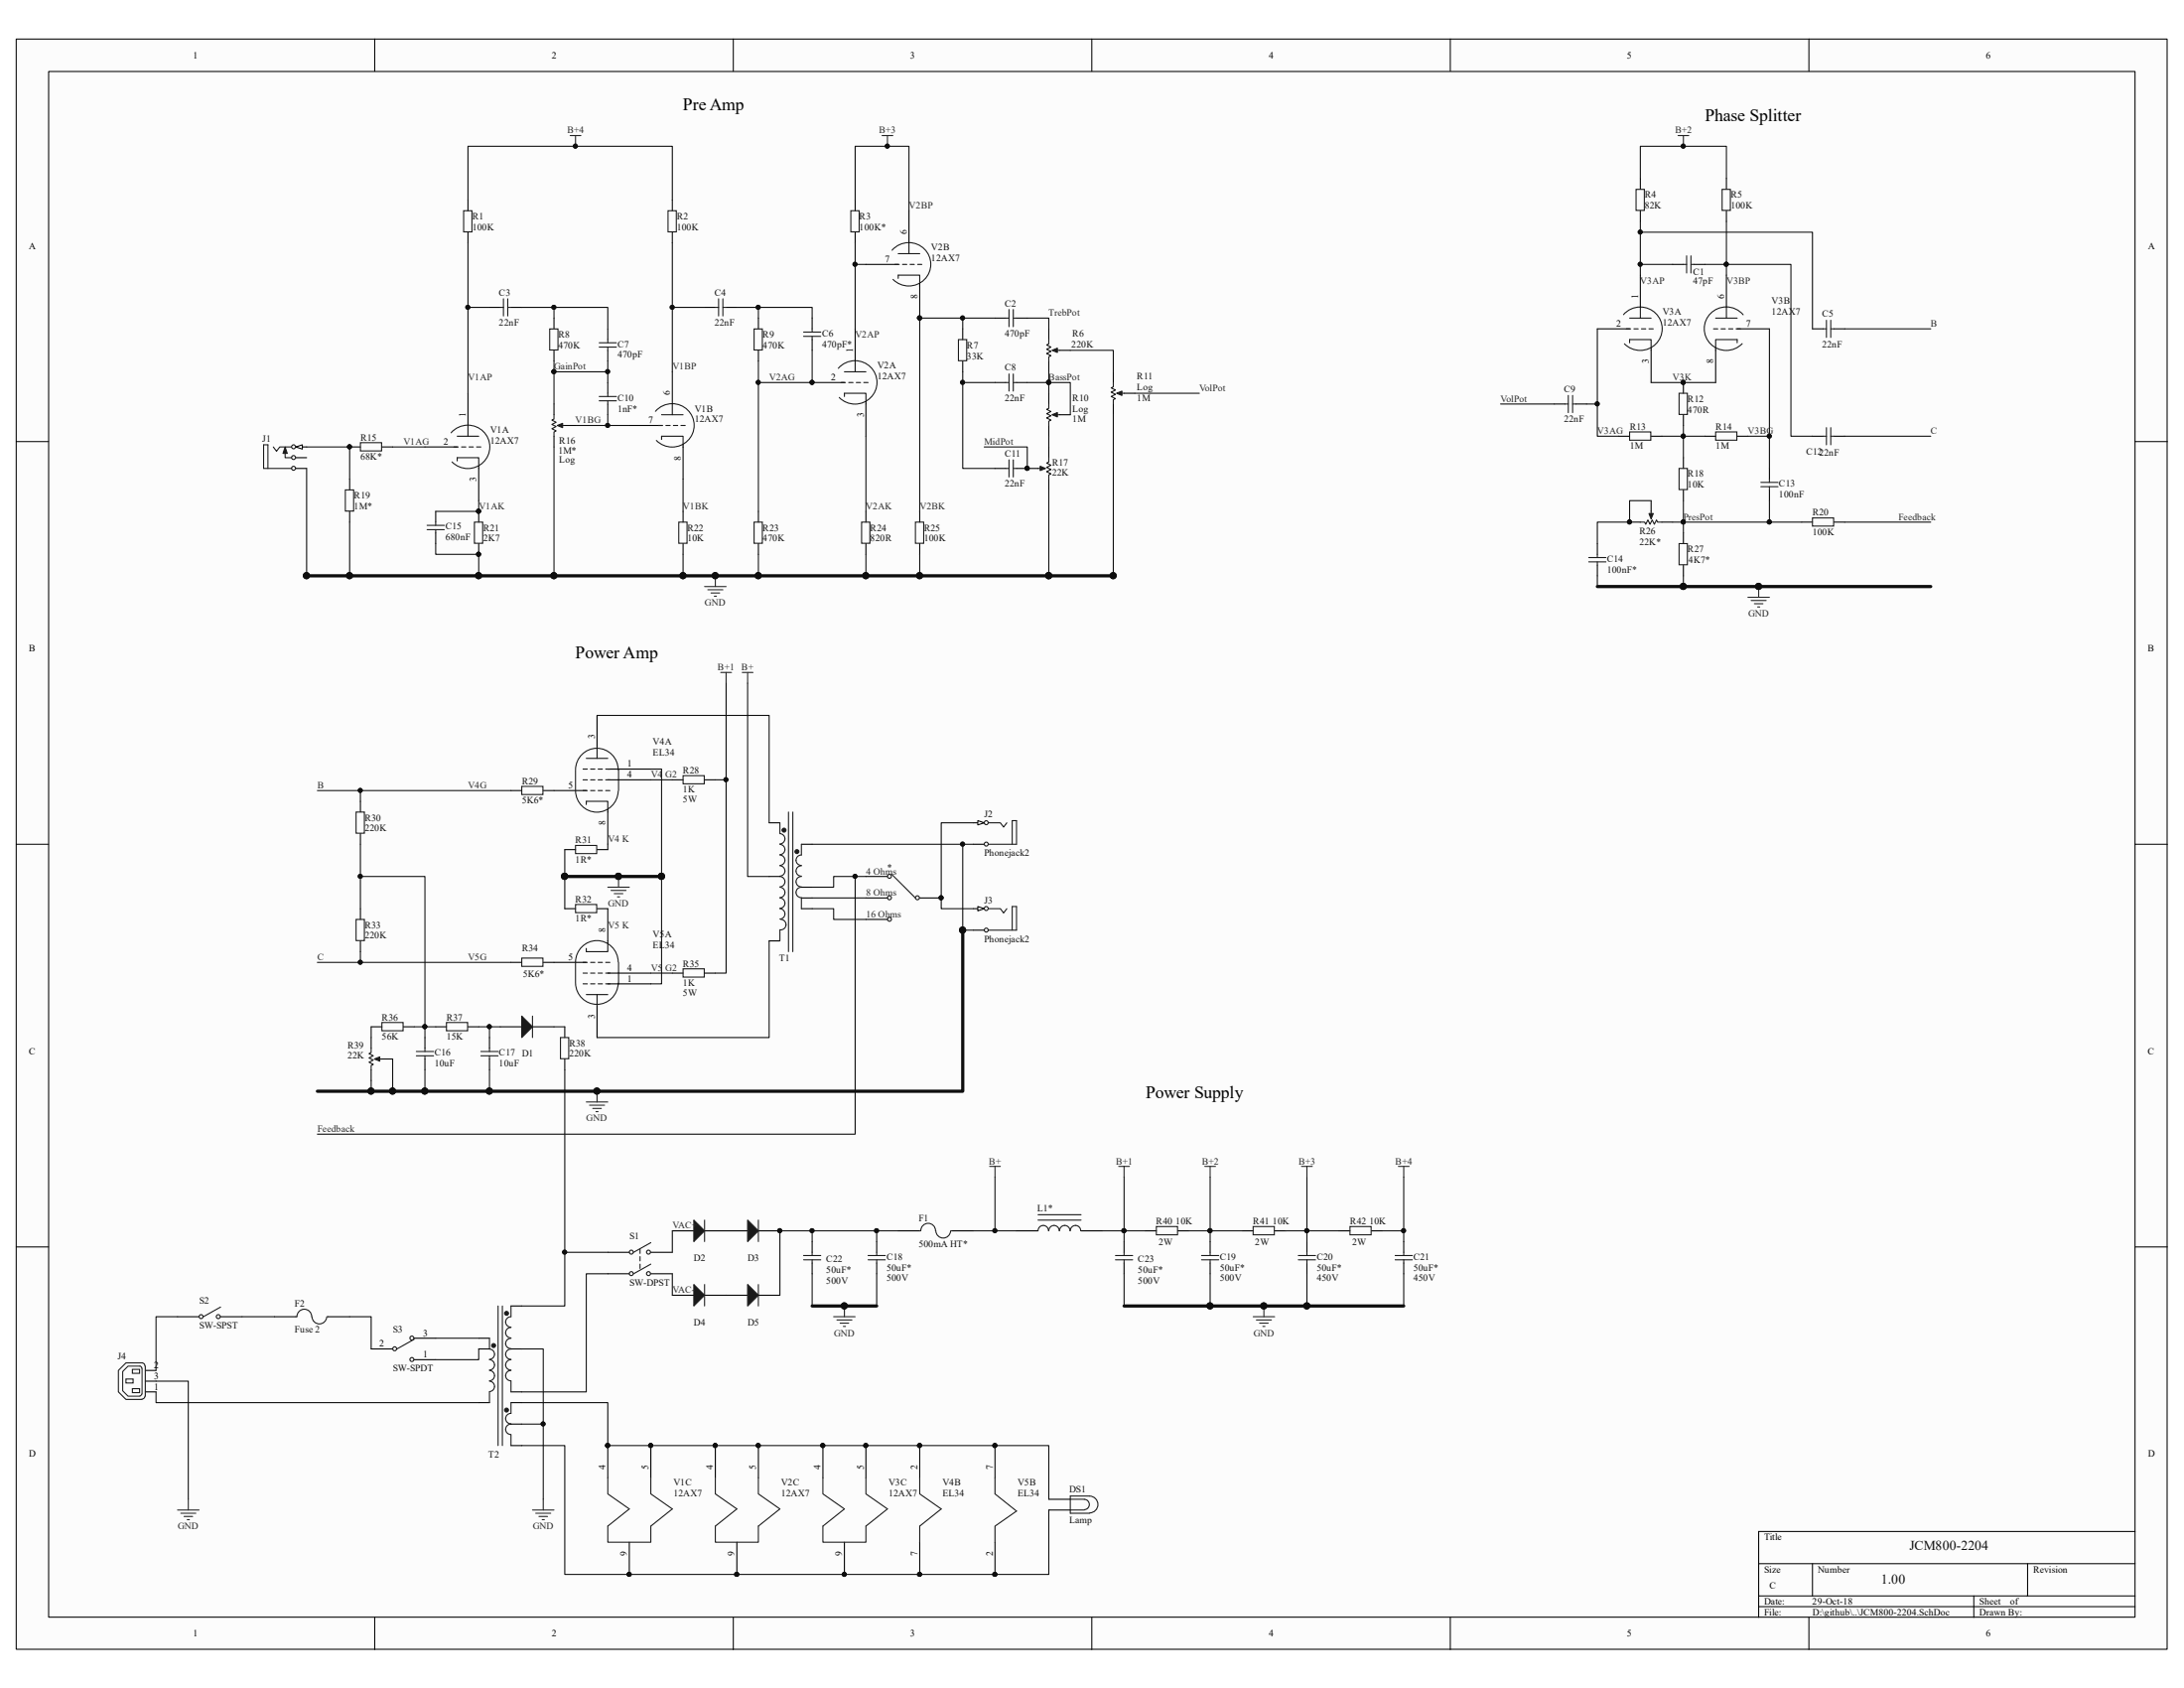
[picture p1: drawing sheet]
<svg xmlns="http://www.w3.org/2000/svg" width="279mm" height="216mm" viewBox="0 0 279 216" stroke-linecap="round" stroke-linejoin="round" font-family="sans-serif">
<path d="M2.1 5h275.1v205.9h-275.1z" fill="#fcfcfc"/>
<path d="M2.1 5h275.1v205.9h-275.1z" fill="none" stroke="#000" stroke-width=".13"/>
<path d="M6.3 9.2h266.8v197.6h-266.8z" fill="#fcfcfc"/>
<g fill="none" stroke="#000" stroke-width=".13">
<path d="M6.2 9.1h266.9v197.7h-266.9zM47.9 5v4.1M93.8 5v4.1M139.7 5v4.1M185.5 5v4.1M231.4 5v4.1M2.1 56.5h4.1M273.2 56.5h4.1M2.1 108h4.1M273.2 108h4.1M2.1 159.5h4.1M273.2 159.5h4.1"/>
<path d="M273.2 195.9h-48.2v11M47.9 206.9v4.1M93.8 206.9v4.1M139.7 206.9v4.1M185.5 206.9v4.1M225 200h48.2M225 204.1h48.2M225 205.5h48.2M231.4 206.9v4.1M231.9 200v4.1M252.5 204.1v2.8M259.4 200v4.1"/>
</g>
<path d="M37.9 57.2h1.3" fill="none" stroke="#000" stroke-width=".14"/>
<path d="M37.9 57.2l.8-.3v.5z" fill="#fcfcfc"/>
<path d="M37.9 57.2l.8-.3v.5z" fill="none" stroke="#000" stroke-width=".13"/>
<path d="M37.9 59.9h1.3M37.9 58.5h1.3" fill="none" stroke="#000" stroke-width=".14"/>
<g fill="none" stroke="#1c1c1c" stroke-width=".14">
<path d="M34.3 59.9v-3h-.6v3h3.6M35 57.2l.4 .5 .4-.5h1.5M36.5 57.4v1.1h.8"/>
<circle cx="37.6" cy="59.9" r=".25"/>
<circle cx="37.6" cy="57.1" r=".25"/>
<circle cx="37.6" cy="58.5" r=".25"/>
</g>
<path d="M36.5 57.2l.3 .8h-.6z" fill="#1c1c1c"/>
<path d="M36.5 57.2l.3 .8h-.6z" fill="none" stroke="#1c1c1c" stroke-width=".13"/>
<g fill="none" stroke="#000" stroke-width=".14">
<path d="M59.9 25.6v1.4M59.9 29.7v1.4M62.6 39.3h1.4M65.4 39.3h1.3M86 25.6v1.4M86 29.7v1.4M90.1 39.3h1.4M92.9 39.3h1.4M109.4 25.6v1.4M109.4 29.7v1.4M209.9 22.8v1.4M209.9 27v1.3"/>
<path d="M220.9 22.8v1.4M220.9 27v1.3M44.7 57.2h1.4M48.9 57.2h1.3M70.9 40.7v1.4M70.9 44.8v1.4M70.9 51.7v1.3M70.9 55.8v1.4M77.8 42.1v1.3M77.8 44.8v1.4M77.8 48.9v1.4M77.8 51.7v1.3"/>
<path d="M97 40.7v1.4M97 44.8v1.4M103.9 40.7v1.4M103.9 43.4v1.4M127.3 40.7h1.4M127.3 48.9h1.4M127.3 59.9h1.4M130 40.7h1.4M130 48.9h1.4M130 59.9h1.4M215.4 58.5v1.4M44.7 61.3v1.4"/>
<path d="M44.7 65.4v1.4M55.7 65.4v1.4M55.7 68.2v1.3M61.2 65.4v1.4M61.2 69.5v1.4M87.4 65.4v1.4M87.4 69.5v1.4M97 65.4v1.4M97 69.5v1.4M110.8 65.4v1.4M110.8 69.5v1.4M117.7 65.4v1.4"/>
<path d="M117.7 69.5v1.4M215.4 62.7v1.3"/>
</g>
<g fill="#0e0e0e" stroke="#0e0e0e" stroke-width=".13">
<circle cx="44.7" cy="57.1" r=".25"/>
<circle cx="61.2" cy="65.4" r=".25"/>
<circle cx="61.2" cy="70.9" r=".25"/>
<circle cx="131.4" cy="59.9" r=".25"/>
</g>
<g fill="none" stroke="#1c1c1c" stroke-width=".14">
<path d="M59.3 27h1.1v2.7h-1.1zM64 39.3h.4M64.4 38.2v2.2M65 38.2v2.2M65 39.3h.4M85.5 27h1v2.7h-1zM91.5 39.3h.4M91.9 38.2v2.2M92.5 39.3h.4M92.5 38.2v2.2M108.9 27h1v2.7h-1zM129.1 39.6v2.2"/>
<path d="M129.6 39.6v2.2M209.3 24.2h1.1v2.7h-1.1zM220.3 24.2h1.1v2.7h-1.1zM46.1 56.6h2.7v1.1h-2.7zM70.3 42.1h1.1v2.7h-1.1zM71.6 54.4h.7M76.7 51.3h2.2M76.7 50.7h2.2M76.7 44.4h2.2M76.7 43.8h2.2M77.8 43.4v.4M77.8 44.4v.4"/>
<path d="M77.8 50.3v.4M77.8 51.3v.4M96.5 42.1h1v2.7h-1zM102.8 42.5h2.2M102.8 43h2.2M103.9 42.1v.4M103.9 43v.4M128.7 40.7h.4M128.7 48.9h.4M128.7 59.9h.4M129.1 47.8v2.2M129.1 58.8v2.2"/>
<path d="M129.6 47.8v2.2M129.6 58.8v2.2M129.6 40.7h.4M129.6 48.9h.4M129.6 59.9h.4M214.8 59.9h1.1v2.7h-1.1zM44.2 62.7h1v2.7h-1zM54.6 67.2h2.2M54.6 67.7h2.2M55.7 66.8v.4M55.7 67.7v.5M60.7 66.8h1.1v2.7h-1.1z"/>
<path d="M86.8 66.8h1.1v2.7h-1.1zM96.5 66.8h1v2.7h-1zM110.2 66.8h1.1v2.7h-1.1zM117.1 66.8h1.1v2.7h-1.1z"/>
</g>
<path d="M71.3 54.4l.7-.3v.6z" fill="#1c1c1c"/>
<path d="M70.9 53v.6l-.3 .1 .5 .3-.5 .3 .5 .3-.5 .2 .5 .3-.2 .1v.6M71.3 54.4l.7-.3v.6zM122.6 43.4h1.1v2.7h-1.1zM134.9 44.8h.6" fill="none" stroke="#1c1c1c" stroke-width=".14"/>
<path d="M72.3 54.4h1.3M123.2 42.1v1.3M123.2 46.2v1.4M134.2 42.1v1.3M134.2 46.2v1.4" fill="none" stroke="#000" stroke-width=".14"/>
<path d="M134.6 44.8l.7-.3v.6z" fill="#1c1c1c"/>
<path d="M134.2 43.4v.6l-.3 .1 .5 .3-.5 .3 .5 .2-.5 .3 .5 .3-.2 .1v.6M134.6 44.8l.7-.3v.6zM134.9 53h.6" fill="none" stroke="#1c1c1c" stroke-width=".14"/>
<path d="M134.2 50.3v1.4M134.2 54.4v1.4M135.5 44.8h1.4" fill="none" stroke="#000" stroke-width=".14"/>
<path d="M134.6 53l.7-.2v.5z" fill="#1c1c1c"/>
<path d="M132.8 59.9h.7M134.2 51.7v.5l-.3 .2 .5 .2-.5 .3 .5 .3-.5 .3 .5 .2-.2 .2v.5M134.6 53l.7-.2v.5z" fill="none" stroke="#1c1c1c" stroke-width=".14"/>
<path d="M134.2 57.2v1.3M135.5 53h1.4M134.2 61.3v1.4" fill="none" stroke="#000" stroke-width=".14"/>
<path d="M133.1 59.6l.7 .3-.7 .3z" fill="#1c1c1c"/>
<path d="M133.1 59.6l.7 .3-.7 .3zM134.2 58.5v.6l-.3 .1 .5 .3-.5 .3 .5 .3-.5 .2 .5 .3-.2 .1v.6M143.1 50.3h.7" fill="none" stroke="#1c1c1c" stroke-width=".14"/>
<path d="M131.4 59.9h1.4M142.4 47.6v1.3M142.4 51.7v1.3" fill="none" stroke="#000" stroke-width=".14"/>
<circle cx="131.4" cy="59.9" r=".25" fill="#0e0e0e" stroke="#0e0e0e" stroke-width=".13"/>
<path d="M142.8 50.3l.7-.3v.6z" fill="#1c1c1c"/>
<g fill="none" stroke="#1c1c1c" stroke-width=".14">
<path d="M215.4 33.8h.4M215.8 32.7v2.2M216.3 32.7v2.2M216.3 33.8h.4M142.4 48.9v.6l-.2 .1 .5 .3-.5 .3 .5 .2-.5 .3 .5 .3-.3 .1v.6M142.8 50.3l.7-.3v.6zM200.2 51.7h.4M200.6 50.6v2.2M201.2 50.6v2.2M201.2 51.7h.4M208.5 55.2h2.7v1.1h-2.7zM214.8 50.3h1.1v2.7h-1.1z"/>
<path d="M219.5 55.2h2.7v1.1h-2.7zM233.2 42.1h.5M233.2 55.8h.5M233.7 41v2.2M233.7 54.7v2.2M234.2 41v2.2M234.2 54.7v2.2M234.2 42.1h.4M234.2 55.8h.4M211.2 65.4v.7M214.8 69.5h1.1v2.7h-1.1zM225.3 62.2h2.2"/>
<path d="M225.3 61.7h2.2M226.4 61.3v.4M226.4 62.2v.5"/>
</g>
<g fill="none" stroke="#000" stroke-width=".14">
<path d="M214 33.8h1.4M216.7 33.8h1.4M143.8 50.3h1.4M198.8 51.7h1.4M201.6 51.7h1.4M207.1 55.8h1.4M211.2 55.8h1.4M215.4 48.9v1.4M215.4 53v1.4M218.1 55.8h1.4M222.2 55.8h1.4M226.4 59.9v1.4"/>
<path d="M231.9 42.1h1.3M231.9 55.8h1.3M234.6 42.1h1.4M234.6 55.8h1.4M208.5 66.8h1.4M212.6 66.8h1.4M215.4 68.2v1.3M215.4 72.3v1.3M226.4 62.7v1.3"/>
</g>
<g fill="#0e0e0e" stroke="#0e0e0e" stroke-width=".13">
<circle cx="215.3" cy="48.9" r=".25"/>
<circle cx="208.5" cy="66.8" r=".25"/>
</g>
<path d="M211 65.7h.5l-.3 .7z" fill="#1c1c1c"/>
<g fill="none" stroke="#1c1c1c" stroke-width=".14">
<path d="M203.2 71.3h2.2M203.2 71.9h2.2M204.3 70.9v.4M204.3 71.9v.4M209.9 66.8h.5l.1 .3 .3-.6 .3 .6 .3-.6 .2 .6 .3-.6 .2 .3h.5M211 65.7h.5l-.3 .7zM231.9 66.2h2.7v1.1h-2.7zM87.4 99.2h2.7v1.1h-2.7zM45.6 103.9h1v2.7h-1zM45.6 117.6h1v2.7h-1zM66.7 100.6h2.8v1h-2.8zM73.6 115.7h2.7v1h-2.7z"/>
<path d="M73.6 108.1h2.7v1.1h-2.7zM48.2 135.5h.7M66.7 122.5h2.8v1.1h-2.8z"/>
</g>
<g fill="none" stroke="#000" stroke-width=".14">
<path d="M204.3 69.5v1.4M204.3 72.3v1.3M211.2 64v1.4M230.5 66.8h1.4M234.6 66.8h1.4M86 99.7h1.4M90.1 99.7h1.4M46.1 102.5v1.4M46.1 106.6v1.4M46.1 116.2v1.4M65.4 101.1h1.3M69.5 101.1h1.4"/>
<path d="M72.3 116.2h1.3M72.3 108.7h1.3M76.4 116.2h1.4M76.4 108.7h1.4M46.1 120.3v1.4M47.5 132.7v1.4M47.5 136.8v1.4M65.4 123.1h1.3M69.5 123.1h1.4"/>
</g>
<circle cx="208.5" cy="66.8" r=".25" fill="#0e0e0e" stroke="#0e0e0e" stroke-width=".13"/>
<path d="M47.9 135.5l.7-.3v.5z" fill="#1c1c1c"/>
<path d="M47.5 134.1v.5l-.3 .2 .6 .2-.6 .3 .6 .3-.6 .3 .6 .2-.3 .2v.5M47.9 135.5l.7-.3v.5zM48.9 130.8h2.7v1h-2.7zM53.3 135h2.2M53.3 134.5h2.2M54.4 134.1v.4M54.4 135v.5M57.1 130.8h2.7v1h-2.7zM61.5 135h2.2M61.5 134.5h2.2M62.6 134.1v.4M62.6 135v.5" fill="none" stroke="#1c1c1c" stroke-width=".14"/>
<path d="M47.5 131.3h1.4M48.9 135.5h1.3M51.6 131.3h1.4M54.4 132.7v1.4M54.4 135.5v1.3M55.7 131.3h1.4M59.9 131.3h1.3M62.6 132.7v1.4M62.6 135.5v1.3M64 131.3h2.7M68.1 131.3h2.8" fill="none" stroke="#000" stroke-width=".14"/>
<path d="M66.7 130l1.4 1.3-1.4 1.4z" fill="#1c1c1c"/>
<path d="M66.7 130l1.4 1.3-1.4 1.4zM68.1 130v2.7M71.7 132.7h1.1v2.7h-1.1zM87.4 123.9h2.7v1.1h-2.7zM132.8 156.1h5.5M132.8 155.4h5.5M134.1 157.4a.67 .67 0 0 0-.6-.7 .67 .67 0 0 0-.7 .7M135.5 157.4a.67 .67 0 0 0-.7-.7 .67 .67 0 0 0-.6 .7M136.9 157.4a.67 .67 0 0 0-.7-.7 .67 .67 0 0 0-.7 .7M138.3 157.4a.67 .67 0 0 0-.7-.7 .67 .67 0 0 0-.7 .7" fill="none" stroke="#1c1c1c" stroke-width=".14"/>
<path d="M72.3 131.3v1.4M72.3 135.5v1.3M86 124.5h1.4M90.1 124.5h1.4M130 157.4h2.8M138.3 157.4h2.8" fill="none" stroke="#000" stroke-width=".14"/>
<path d="M77.8 113.5h2.7M78.2 113.9h1.9M78.6 114.3h1.1M79 114.7h.3M79.1 112.1v1.4" fill="none" stroke="#262626" stroke-width=".14"/>
<circle cx="79.1" cy="112.1" r=".39" fill="#0e0e0e" stroke="#0e0e0e" stroke-width=".13"/>
<g fill="#fefefe" stroke="#1c1c1c" stroke-width=".14">
<path d="M16.1 176.4h.9v.5h-.9z" fill-rule="evenodd"/>
<path d="M16.9 175.1h1v.6h-1z" fill-rule="evenodd"/>
<path d="M16.9 177.6h1v.5h-1z" fill-rule="evenodd"/>
</g>
<g fill="none" stroke="#1c1c1c" stroke-width=".14">
<path d="M117.7 157.4h.1M117.8 157.4a.94 .94 0 0 1 1-.9 .94 .94 0 0 1 .9 .9M119.7 157.4a.94 .94 0 0 0 1 .9 .94 .94 0 0 0 .9-.8M121.7 157.4h.1M18.5 174.7a.39 .39 0 0 0-.3-.4h-2.1l-1 1v2.7l1 1h2.1M18.5 178.6v.2l-.3 .1M18.6 174.7v3.9M28.2 167.2l-2.2 1.2M37.9 168.4h.1M38 168.4a.94 .94 0 0 1 .9-.9 .94 .94 0 0 1 1 .9M39.9 168.4a.94 .94 0 0 0 .9 .9 .94 .94 0 0 0 1-.9M41.8 168.4h.2"/>
<path d="M53 171.3l-2.2 1.2M136.9 191.8h1.8a.66 .66 0 0 1 .7 .6 .66 .66 0 0 1-.7 .7M136.9 193.1h1.8M139.4 193.5a1.08 1.08 0 0 0 1.1-1.1 1.08 1.08 0 0 0-1.1-1l-2.5-.1v2.2h2.5"/>
<circle cx="25.7" cy="168.4" r=".25"/>
<circle cx="27.9" cy="168.4" r=".25"/>
<circle cx="50.5" cy="172.5" r=".25"/>
<circle cx="52.7" cy="173.9" r=".25"/>
<circle cx="52.7" cy="171.1" r=".25"/>
</g>
<path d="M18.1 175v-.2l-.2-.1h-1.5l-.7 .7v2.5l.7 .7h1.5M18.1 178.3l-.2 .2M18.2 175v3.3" fill="none" stroke="#1c1c1c" stroke-width=".13"/>
<g fill="none" stroke="#000" stroke-width=".14">
<path d="M86 157.4h2.8M90.1 157.4h2.8M114.9 157.4h2.8M121.8 157.4h2.7M18.6 178h1.4M18.6 176.7h1.4M18.6 175.3h1.4M22.7 168.4h2.8M28.2 168.4h2.8M35.1 168.4h2.8M42 168.4h2.7M47.5 172.5h2.7"/>
<path d="M53 171.2h2.7M53 173.9h2.7M134.2 191.8h2.7M134.2 193.1h2.7"/>
</g>
<path d="M22.7 193.1h2.8M23.1 193.5h2M23.5 194h1.1M24 194.4h.2M24.1 191.8v1.3M68.1 193.1h2.8M68.5 193.5h2M68.9 194h1.1M69.4 194.4h.2M69.5 191.8v1.3" fill="none" stroke="#262626" stroke-width=".14"/>
<path d="M88.8 156.1l1.3 1.3-1.3 1.4z" fill="#1c1c1c"/>
<path d="M88.8 156.1l1.3 1.3-1.3 1.4zM90.1 156.1v2.7" fill="none" stroke="#1c1c1c" stroke-width=".14"/>
<path d="M92.9 157.4h2.7M97 157.4h2.8" fill="none" stroke="#000" stroke-width=".14"/>
<circle cx="99.7" cy="157.4" r=".25" fill="#0e0e0e" stroke="#0e0e0e" stroke-width=".13"/>
<path d="M95.6 156.1l1.4 1.3-1.4 1.4z" fill="#1c1c1c"/>
<path d="M95.6 156.1l1.4 1.3-1.4 1.4zM97 156.1v2.7" fill="none" stroke="#1c1c1c" stroke-width=".14"/>
<circle cx="99.7" cy="157.4" r=".25" fill="#0e0e0e" stroke="#0e0e0e" stroke-width=".13"/>
<path d="M86 165.7h2.8M90.1 165.7h2.8" fill="none" stroke="#000" stroke-width=".14"/>
<path d="M88.8 164.3l1.3 1.4-1.3 1.3z" fill="#1c1c1c"/>
<path d="M88.8 164.3l1.3 1.4-1.3 1.3zM90.1 164.3v2.7" fill="none" stroke="#1c1c1c" stroke-width=".14"/>
<path d="M92.9 165.7h2.7M97 165.7h2.8" fill="none" stroke="#000" stroke-width=".14"/>
<path d="M95.6 164.3l1.4 1.4-1.4 1.3z" fill="#1c1c1c"/>
<g fill="none" stroke="#1c1c1c" stroke-width=".14">
<path d="M114.1 111.8l3 3.1M81.9 159.8v.5M83.3 158.9l-2.2 1.3M147.9 156.9h2.7v1h-2.7zM160.3 156.9h2.7v1h-2.7zM172.7 156.9h2.7v1h-2.7zM81.9 160.7v.6M81.9 161.7v.5M83.3 161.7l-2.2 1.2M95.6 164.3l1.4 1.4-1.4 1.3zM97 164.3v2.7M102.8 161.1h2.2"/>
<path d="M102.8 160.6h2.2M103.9 160.2v.4M103.9 161.1v.4M111.1 161.1h2.2M111.1 160.6h2.2M112.2 160.2v.4M112.2 161.1v.4M142.7 161.1h2.2M142.7 160.6h2.2M143.8 160.2v.4M143.8 161.1v.4M153.7 161.1h2.2"/>
<path d="M153.7 160.6h2.2M154.8 160.2v.4M154.8 161.1v.4M166.1 161.1h2.2M166.1 160.6h2.2M167.2 160.2v.4M167.2 161.1v.4M178.5 161.1h2.2M178.5 160.6h2.2M179.6 160.2v.4M179.6 161.1v.4"/>
<circle cx="113.8" cy="112.1" r=".25"/>
<circle cx="113.8" cy="114.8" r=".25"/>
<circle cx="113.8" cy="117.6" r=".25"/>
<circle cx="117.4" cy="114.8" r=".25"/>
<circle cx="80.8" cy="162.9" r=".25"/>
<circle cx="80.8" cy="160.2" r=".25"/>
<circle cx="83" cy="160.2" r=".25"/>
<circle cx="83" cy="162.9" r=".25"/>
</g>
<g fill="none" stroke="#262626" stroke-width=".14">
<path d="M72.9 17.3h1.4M73.6 17.3v1.4M112.8 17.3h1.4M113.5 17.3v1.4M214.7 17.3h1.3M215.4 17.3v1.4M92.2 86h1.4M92.9 86v1.4M95 86h1.3M95.6 86v1.4M126.6 149.2h1.4M127.3 149.2v1.4"/>
<path d="M143.1 149.2h1.4M143.8 149.2v1.4M154.1 149.2h1.4M154.8 149.2v1.4M166.5 149.2h1.4M167.2 149.2v1.4M178.9 149.2h1.4M179.6 149.2v1.4M106.7 168.4h2.7M107.1 168.8h1.9M107.5 169.2h1.1M107.9 169.7h.3"/>
<path d="M108 167v1.4"/>
</g>
<g fill="#0e0e0e" stroke="#0e0e0e" stroke-width=".13">
<circle cx="108" cy="167" r=".39"/>
<circle cx="73.6" cy="18.7" r=".25"/>
<circle cx="113.5" cy="18.7" r=".25"/>
<circle cx="215.3" cy="18.7" r=".25"/>
<circle cx="120.4" cy="114.8" r=".25"/>
</g>
<g fill="none" stroke="#000" stroke-width=".14">
<path d="M110.8 114.9h2.7M110.8 112.1h2.7M110.8 117.6h2.7M117.7 114.9h2.7M124.5 105.2h1.4M103.9 158.8v1.4M112.2 158.8v1.4M143.8 158.8v1.4M146.6 157.4h1.3M150.7 157.4h1.4M154.8 158.8v1.4M158.9 157.4h1.4"/>
<path d="M163.1 157.4h1.3M167.2 158.8v1.4M171.3 157.4h1.4M175.5 157.4h1.3M179.6 158.8v1.4M77.8 160.2h2.7M77.8 162.9h2.7M83.3 160.2h2.7M83.3 162.9h2.7M103.9 161.5v1.4M112.2 161.5v1.4M143.8 161.5v1.4"/>
<path d="M154.8 161.5v1.4M167.2 161.5v1.4M179.6 161.5v1.4"/>
</g>
<path d="M125.1 105l.8 .2-.8 .3z" fill="#fcfcfc"/>
<path d="M125.1 105l.8 .2-.8 .3z" fill="none" stroke="#000" stroke-width=".13"/>
<path d="M124.5 108h1.4M124.5 116.2h1.4" fill="none" stroke="#000" stroke-width=".14"/>
<g fill="none" stroke="#1c1c1c" stroke-width=".14">
<path d="M126.5 105.2h1.5l.4 .6 .4-.6M126.5 108h3.5v-3h-.5v3"/>
<circle cx="126.2" cy="108" r=".25"/>
<circle cx="126.2" cy="105.2" r=".25"/>
</g>
<path d="M125.1 115.9l.8 .3-.8 .3z" fill="#fcfcfc"/>
<path d="M125.1 115.9l.8 .3-.8 .3z" fill="none" stroke="#000" stroke-width=".13"/>
<g fill="none" stroke="#000" stroke-width=".14">
<path d="M110.8 33.8h4.1M116.3 27v4.1M117.7 36.3v4.4M209.9 35.2v4.1M220.9 35.2v4.1M54.4 57.2h4.1M59.9 50.3v4.1M61.2 59.6v4.4M80.5 54.4h4.1M86 47.6v4.1M87.4 56.9v4.4M103.9 48.9h4.1"/>
<path d="M109.4 42.1v4.1M110.8 51.4v4.4M204.3 42.1h4.2M211.2 44.5v4.4M219.5 44.5v4.4M222.2 42.1h4.2M76.4 91.5v4.1M77.8 99.7h5.5M77.8 98.4h5.5M70.9 101.1h4.1M77.8 103.6v4.4M77.8 116.2v4.4"/>
<path d="M98.4 105.2h1.4M98.4 112.1h1.4M102.5 108h1.4M102.5 116.2h1.4M102.5 114.9h1.4M102.5 113.5h1.4M124.5 119h1.4M70.9 123.1h4.1M76.4 128.6v4.1M77.8 124.5h5.5M77.8 125.8h5.5M98.4 120.3h1.4"/>
<path d="M61.2 171.2h1.4M61.2 179.4h1.4M61.2 172.5h1.4M65.4 179.4h1.3M65.4 167h1.3M65.4 178h1.3M65.4 172.5h1.3M65.4 184.9h1.3M65.4 182.1h1.3M77.8 184.9v4.1M80.5 197.3v4.1M83.3 184.9v4.1"/>
<path d="M91.5 184.9v4.1M94.3 197.3v4.1M97 184.9v4.1M105.3 184.9v4.1M108 197.3v4.1M110.8 184.9v4.1M117.7 184.9v4.1M117.7 197.3v4.1M127.3 184.9v4.1M127.3 197.3v4.1"/>
</g>
<g fill="none" stroke="#1c1c1c" stroke-width=".14">
<path d="M114.1 32a2.8 2.8 0 0 1 4.1-.3 2.8 2.8 0 0 1 .1 4.1 2.8 2.8 0 0 1-4.1-.1M57.7 55.4a2.8 2.8 0 0 1 4-.3 2.8 2.8 0 0 1 .2 4 2.8 2.8 0 0 1-4.1 0M83.9 52.6a2.8 2.8 0 0 1 4-.3 2.8 2.8 0 0 1 .1 4.1 2.8 2.8 0 0 1-4-.1M107.2 47.1a2.8 2.8 0 0 1 4.1-.3 2.8 2.8 0 0 1 .1 4.1 2.8 2.8 0 0 1-4-.1M207.7 40.2a2.8 2.8 0 0 1 4-.2 2.8 2.8 0 0 1 .2 4 2.8 2.8 0 0 1-4.1 0M223 40.3a2.81 2.81 0 0 0-4-.4 2.81 2.81 0 0 0-.2 4.1 2.81 2.81 0 0 0 4.1 0M73.6 98.4a2.73 2.73 0 0 1 2.8-2.7 2.73 2.73 0 0 1 2.7 2.8M73.6 98.5v2.6M79.1 98.4v2.7M73.6 101.2a2.73 2.73 0 0 0 2.8 2.7 2.73 2.73 0 0 0 2.7-2.7M99.8 110.7a.66 .66 0 0 1 .6 .7 .66 .66 0 0 1-.6 .7M99.8 109.4a.66 .66 0 0 1 .6 .6 .66 .66 0 0 1-.6 .7"/>
<path d="M99.8 108a.66 .66 0 0 1 .6 .7 .66 .66 0 0 1-.6 .6M99.8 105.2v1.4a.66 .66 0 0 1 .6 .7 .66 .66 0 0 1-.6 .6M99.8 116.2a.67 .67 0 0 1 .6 .7 .67 .67 0 0 1-.6 .7M99.8 114.9a.67 .67 0 0 1 .6 .6 .67 .67 0 0 1-.6 .7M99.8 113.5a.67 .67 0 0 1 .6 .6 .67 .67 0 0 1-.6 .7M99.8 112.1a.66 .66 0 0 1 .6 .7 .66 .66 0 0 1-.6 .6M99.8 119v1.3M99.9 117.6a.67 .67 0 0 1 .7 .7 .67 .67 0 0 1-.8 .6M100.9 103.9v17.8M101.4 103.9v17.8M101.8 112.8a.67 .67 0 0 0 .7 .6M102.5 108v1.4a.66 .66 0 0 0-.7 .6 .66 .66 0 0 0 .7 .7"/>
<path d="M102.5 114.9v1.3M102.5 110.7a.66 .66 0 0 0-.7 .7 .66 .66 0 0 0 .7 .7M102.5 112.1a.67 .67 0 0 0-.7 .7M102.5 113.5a.67 .67 0 0 0-.7 .6 .67 .67 0 0 0 .7 .7M126.5 116.2h1.5l.4 .6 .4-.6M126.5 119h3.5v-3.1h-.5v3.1M73.6 123.1v2.6M79.1 125.8a2.73 2.73 0 0 1-2.7 2.7 2.73 2.73 0 0 1-2.8-2.7M79.1 123a2.73 2.73 0 0 0-2.7-2.7 2.73 2.73 0 0 0-2.8 2.7M79.1 123.1v2.7M62.6 176.7a.66 .66 0 0 1 .7 .6 .66 .66 0 0 1-.7 .7M62.6 175.3a.66 .66 0 0 1 .7 .6 .66 .66 0 0 1-.7 .7"/>
<path d="M62.6 173.9a.66 .66 0 0 1 .7 .7 .66 .66 0 0 1-.7 .6M62.6 172.5a.66 .66 0 0 1 .7 .7 .66 .66 0 0 1-.7 .7M62.6 171.2v1.3M62.6 178v1.4M63.7 167v17.9M64.3 167v17.9M64.7 171.8a.67 .67 0 0 0 .7 .7M65.4 179.4v1.4a.67 .67 0 0 0-.7 .6 .67 .67 0 0 0 .7 .7M65.4 167v1.4a.67 .67 0 0 0-.7 .7 .67 .67 0 0 0 .7 .6M65.4 176.7v1.3M65.4 169.8a.67 .67 0 0 0-.7 .7 .67 .67 0 0 0 .7 .6M65.4 171.2a.67 .67 0 0 0-.7 .7"/>
<path d="M65.4 175.3a.66 .66 0 0 0-.7 .6 .66 .66 0 0 0 .7 .7M65.4 173.9a.66 .66 0 0 0-.7 .7 .66 .66 0 0 0 .7 .6M65.4 172.5a.66 .66 0 0 0-.7 .7 .66 .66 0 0 0 .7 .7M65.4 183.5v1.4M65.4 182.1a.67 .67 0 0 0-.7 .7 .67 .67 0 0 0 .7 .7M77.8 189v2.1l2.7 1.9-2.7 2.2v2.1h5.5v-2.1l2.7-2.2-2.7-1.9v-2.1M91.5 189v2.1l2.8 1.9-2.8 2.2v2.1h5.5v-2.1l2.8-2.2-2.8-1.9v-2.1M105.3 189v2.1l2.7 1.9-2.7 2.2v2.1h5.5v-2.1l2.7-2.2-2.7-1.9v-2.1M117.7 189v2.1l2.7 1.9-2.7 2.2v2.1M127.3 189v2.1l2.7 2.2-2.7 1.9v2.1"/>
<circle cx="126.2" cy="116.2" r=".25"/>
<circle cx="126.2" cy="119" r=".25"/>
</g>
<g fill="none" stroke="#262626" stroke-width=".14">
<path d="M90.1 75h2.8M90.6 75.4h1.9M91 75.8h1.1M91.4 76.3h.3M91.5 73.6v1.4M223.6 76.4h2.8M224 76.8h2M224.4 77.2h1.1M224.9 77.6h.2M225 75v1.4M76.4 139.6v1.3M75 140.9h2.8"/>
<path d="M75.4 141.4h1.9M75.8 141.8h1.1M76.2 142.2h.3M160.3 168.4h2.8M160.7 168.8h2M161.1 169.2h1.1M161.6 169.7h.2M161.7 167v1.4"/>
</g>
<g fill="#0e0e0e" stroke="#0e0e0e" stroke-width=".13">
<circle cx="91.5" cy="73.6" r=".39"/>
<circle cx="225" cy="75" r=".39"/>
<circle cx="161.7" cy="167" r=".39"/>
<circle cx="117.6" cy="201.4" r=".25"/>
<circle cx="117.6" cy="184.9" r=".25"/>
<circle cx="127.3" cy="184.9" r=".25"/>
<circle cx="127.3" cy="201.4" r=".25"/>
<circle cx="105.3" cy="184.9" r=".25"/>
<circle cx="108" cy="201.4" r=".25"/>
<circle cx="110.8" cy="184.9" r=".25"/>
<circle cx="103.9" cy="48.9" r=".25"/>
<circle cx="117.6" cy="40.7" r=".25"/>
<circle cx="91.5" cy="184.9" r=".25"/>
<circle cx="94.2" cy="201.4" r=".25"/>
<circle cx="97" cy="184.9" r=".25"/>
<circle cx="77.7" cy="184.9" r=".25"/>
<circle cx="80.5" cy="201.4" r=".25"/>
<circle cx="83.2" cy="184.9" r=".25"/>
<circle cx="76.4" cy="139.6" r=".39"/>
<circle cx="61.2" cy="65.4" r=".25"/>
<circle cx="134.2" cy="48.9" r=".25"/>
<circle cx="44.7" cy="57.1" r=".25"/>
<circle cx="70.9" cy="39.3" r=".25"/>
<circle cx="70.9" cy="47.5" r=".25"/>
<circle cx="77.7" cy="47.5" r=".25"/>
<circle cx="59.8" cy="39.3" r=".25"/>
<circle cx="70.9" cy="73.6" r=".39"/>
<circle cx="86" cy="39.3" r=".25"/>
<circle cx="97" cy="39.3" r=".25"/>
<circle cx="97" cy="48.9" r=".25"/>
<circle cx="123.1" cy="40.7" r=".25"/>
<circle cx="123.1" cy="48.9" r=".25"/>
<circle cx="142.4" cy="73.6" r=".39"/>
<circle cx="134.2" cy="73.6" r=".39"/>
<circle cx="220.8" cy="33.8" r=".25"/>
<circle cx="209.8" cy="33.8" r=".25"/>
<circle cx="226.3" cy="55.8" r=".25"/>
<circle cx="226.3" cy="66.8" r=".25"/>
<circle cx="62.6" cy="131.3" r=".25"/>
<circle cx="54.3" cy="131.3" r=".25"/>
<circle cx="77.7" cy="54.4" r=".25"/>
<circle cx="46.1" cy="112.1" r=".25"/>
<circle cx="69.5" cy="182.1" r=".25"/>
<circle cx="103.9" cy="157.4" r=".25"/>
<circle cx="127.3" cy="157.4" r=".25"/>
<circle cx="143.8" cy="157.4" r=".25"/>
<circle cx="154.8" cy="157.4" r=".25"/>
<circle cx="179.6" cy="157.4" r=".25"/>
<circle cx="167.2" cy="157.4" r=".25"/>
<circle cx="73.6" cy="18.7" r=".25"/>
<circle cx="72.2" cy="160.2" r=".25"/>
<circle cx="123.1" cy="108" r=".25"/>
<circle cx="123.1" cy="119" r=".39"/>
<circle cx="215.3" cy="18.7" r=".25"/>
<circle cx="209.8" cy="29.7" r=".25"/>
<circle cx="46.1" cy="123.1" r=".25"/>
<circle cx="39.2" cy="73.6" r=".39"/>
<circle cx="44.7" cy="73.6" r=".39"/>
<circle cx="87.4" cy="73.6" r=".39"/>
<circle cx="97" cy="73.6" r=".39"/>
<circle cx="110.8" cy="73.6" r=".39"/>
<circle cx="117.6" cy="73.6" r=".39"/>
<circle cx="215.3" cy="75" r=".39"/>
<circle cx="154.8" cy="167" r=".39"/>
<circle cx="167.2" cy="167" r=".39"/>
<circle cx="112.1" cy="157.4" r=".25"/>
<circle cx="108" cy="167" r=".39"/>
<circle cx="204.3" cy="51.7" r=".25"/>
<circle cx="109.4" cy="112.1" r=".25"/>
<circle cx="120.4" cy="114.8" r=".25"/>
<circle cx="46.1" cy="101.1" r=".25"/>
<circle cx="92.9" cy="99.7" r=".25"/>
<circle cx="61.2" cy="70.9" r=".25"/>
<circle cx="61.2" cy="73.6" r=".39"/>
<circle cx="47.5" cy="139.6" r=".39"/>
<circle cx="54.3" cy="139.6" r=".39"/>
<circle cx="62.6" cy="139.6" r=".39"/>
<circle cx="50.2" cy="139.6" r=".39"/>
<circle cx="109.4" cy="33.8" r=".25"/>
<circle cx="113.5" cy="18.7" r=".25"/>
<circle cx="131.4" cy="59.9" r=".25"/>
<circle cx="72.2" cy="112.1" r=".39"/>
<circle cx="79.1" cy="112.1" r=".39"/>
<circle cx="84.6" cy="112.1" r=".39"/>
<circle cx="99.7" cy="157.4" r=".25"/>
<circle cx="215.3" cy="66.8" r=".25"/>
<circle cx="208.5" cy="66.8" r=".25"/>
<circle cx="215.3" cy="48.9" r=".25"/>
<circle cx="215.3" cy="55.8" r=".25"/>
</g>
<g fill="none" stroke="#151515" stroke-width=".14">
<path d="M114.5 33.8h.5M114.9 35.6v-.4h2.8v1.1M114.9 32.4h2.8M115.5 33.8h.5M116.3 31.1v1.3M116.4 33.8h.6M117.4 33.8h.5M209.9 39.3v1.4M220.9 39.3v1.4M58.1 57.2h.5M58.5 59v-.5h2.7v1.1M58.5 55.8h2.7"/>
<path d="M59 57.2h.6M59.9 54.4v1.4M60 57.2h.6M61 57.2h.5M84.2 54.4h.6M84.6 56.2v-.4h2.8v1.1M84.6 53h2.8M85.2 54.4h.5M86 51.7v1.3M86.1 54.4h.6M87.1 54.4h.6M107.6 48.9h.6"/>
<path d="M108 50.7v-.4h2.8v1.1M108 47.6h2.8M108.6 48.9h.5M109.4 46.2v1.4M109.5 48.9h.6M110.5 48.9h.6M208.1 42.1h.5M208.5 43.8v-.4h2.7v1.1M208.5 40.7h2.7M209 42.1h.6M210 42.1h.5M211 42.1h.5"/>
<path d="M219.2 42.1h.6M219.5 40.7h2.7M220.2 42.1h.5M221.1 42.1h.6M222.1 42.1h.5M222.2 43.8v-.4h-2.7v1.1M74.6 99.7h.5M74.6 98.4h.5M75 97h2.8M75.6 99.7h.5M75.6 98.4h.5M76.4 95.6v1.4"/>
<path d="M76.5 99.7h.6M76.5 98.4h.6M77.5 99.7h.5M77.5 98.4h.5M74.6 101.1h.5M75 102.9v-.4h2.8v1.1M75.6 101.1h.5M76.5 101.1h.6M77.5 101.1h.5M74.6 124.5h.5M74.6 123.1h.5M74.6 125.8h.5"/>
<path d="M75 127.2h2.8M75.6 124.5h.5M75.6 123.1h.5M75.6 125.8h.5M76.4 127.2v1.4M76.5 124.5h.6M76.5 123.1h.6M76.5 125.8h.6M77.5 124.5h.5M77.5 123.1h.5M77.5 125.8h.5M77.8 120.6v1.1h-2.8v-.4"/>
</g>
<g fill="#1c1c1c" stroke="#1c1c1c" stroke-width=".13">
<circle cx="100.3" cy="106.2" r=".25"/>
<circle cx="102" cy="108.9" r=".25"/>
<circle cx="63.1" cy="172.1" r=".25"/>
<circle cx="64.8" cy="168" r=".25"/>
<circle cx="64.8" cy="180.4" r=".25"/>
</g>
<g fill="none" stroke="#0e0e0e" stroke-width=".14">
<path d="M59.9 25.6v-6.9h26.1v6.9M59.9 31.1v19.2M59.9 39.3h2.7M66.7 39.3h4.2v1.4M70.9 39.3h6.9v2.8M86 31.1v16.5M86 39.3h4.1M94.3 39.3h2.7v1.4M97 39.3h6.9v1.4M109.4 25.6v-6.9h6.9v8.3M109.4 31.1v11M109.4 33.8h1.4"/>
<path d="M209.9 22.8v-4.1h11v4.1M209.9 29.7h22v12.4M209.9 28.3v6.9M209.9 33.8h4.1M220.9 35.2v-1.4h8.2v22h2.8M220.9 28.3v5.5h-2.8M39.2 57.2h5.5v4.1M39.2 59.9v13.7h5.5v-6.8M50.2 57.2h4.2M70.9 46.2v5.5M70.9 47.6h6.9M70.9 57.2v16.4"/>
<path d="M73.6 54.4h6.9M77.8 46.2v2.7M77.8 53v1.4M97 46.2v2.7M103.9 44.8v4.1h-6.9v16.5M110.8 55.8v9.6M123.2 47.6v1.3h4.1M123.2 48.9v11h4.1M123.2 40.7v1.4M125.9 57.2h5.5v2.7M127.3 40.7h-9.6v24.7M131.4 40.7h2.8v1.4"/>
<path d="M131.4 48.9h5.5v4.1M134.2 47.6v2.7M134.2 55.8v1.4M136.9 44.8h5.5v2.8M142.4 53v20.6h-8.2v-10.9M145.2 50.3h8.2M192 51.7h6.8M203 51.7h1.3M204.3 42.1v13.7h2.8M211.2 48.9h8.3M212.6 55.8h5.5M215.4 54.4v4.1"/>
<path d="M226.4 42.1v13.7h-2.8M226.4 55.8v4.1M236 42.1h11M236 55.8h11M55.7 69.5v1.4h5.5v2.7M61.2 64v1.4h-5.5M87.4 61.3v4.1M87.4 70.9v2.7M97 70.9v2.7M110.8 70.9v2.7M117.7 70.9v2.7M204.3 73.6v1.4"/>
<path d="M211.2 64h-2.7v2.8h-4.2v2.7M214 66.8h12.4M215.4 64v4.2M215.4 73.6v1.4M226.4 64v2.8M226.4 66.8h4.1M236 66.8h11M76.4 91.5h22v13.7M83.3 98.4h1.3v27.4h-1.3M83.3 99.7h2.7M91.5 99.7h1.4M92.9 87.4v37.1h-1.4"/>
<path d="M95.6 87.4v24.7h2.8M40.6 101.1h24.8M46.1 112.1h8.3v20.6M46.1 108v8.2M46.1 101.1v1.4M72.3 112.1h12.3M72.3 108.7v7.5M77.8 108v.7M103.9 116.2h2.8v1.4h4.1M103.9 108h19.3M103.9 114.9h6.9M109.4 112.1v33h-68.8"/>
<path d="M110.8 112.1h-4.1v1.4h-2.8M124.5 108h-1.3v11h1.3M124.5 105.2h-4.1v11h4.1M46.1 121.7v1.4h-5.5M46.1 123.1h19.3M47.5 131.3v1.4M47.5 138.2v1.4M50.2 135.5v4.1M53 131.3h2.7M54.4 136.8v2.8M61.2 131.3h2.8M62.6 131.3v1.4"/>
<path d="M62.6 136.8v2.8M70.9 131.3h1.4M72.3 136.8v23.4M83.3 124.5h2.7M98.4 120.3v12.4h-22M86 157.4v2.8M103.9 157.4v1.4M112.2 157.4v1.4M114.9 157.4h-15.1v8.3M124.5 157.4h5.5M127.3 150.6v6.8M141.1 157.4h2.7v1.4"/>
<path d="M143.8 150.6v6.8h2.8M152.1 157.4h2.7v1.4M154.8 150.6v6.8h4.1M164.4 157.4h6.9M167.2 150.6v8.2M176.8 157.4h2.8v1.4M179.6 150.6v6.8M20 178v1.4h41.2M20 176.7h4.1v15.1M22.7 168.4h-2.7v6.9M31 168.4h4.1M44.7 168.4h2.8v4.1"/>
<path d="M55.7 171.2h5.5M61.2 172.5v1.4h-5.5M66.7 179.4h11.1v5.5h56.4v6.9M66.7 172.5h2.8v19.3M77.8 162.9h-2.8v15.1h-8.3M77.8 160.2h-5.5v6.8h-5.6M86 162.9v2.8M103.9 162.9v4.1M112.2 162.9v4.1M143.8 162.9v4.1M154.8 162.9v4.1M167.2 162.9v4.1"/>
<path d="M179.6 162.9v4.1M66.7 184.9h5.6v16.5h61.9v-8.3M66.7 182.1h2.8"/>
</g>
<path d="M39.2 73.6h103.2M204.3 75h42.7M72.3 112.1h12.3M123.2 119v20.6h-82.6M103.9 167h8.3M143.8 167h35.8" fill="none" stroke="#0e0e0e" stroke-width=".41"/>
<g font-size="2.2">
<text x="87.4" y="14.1">Pre Amp</text>
<text x="218.1" y="15.5">Phase Splitter</text>
<text x="73.6" y="84.2">Power Amp</text>
<text x="146.6" y="140.5">Power Supply</text>
</g>
<g font-size="1.7" fill="#0e0e0e">
<text x="240.7" y="202.5">1.00</text>
<text x="244.3" y="198.2">JCM800-2204</text>
</g>
<g font-size="1.2">
<text x="24.7" y="7.5">1</text>
<text x="70.6" y="7.5">2</text>
<text x="116.4" y="7.5">3</text>
<text x="162.3" y="7.5">4</text>
<text x="208.2" y="7.5">5</text>
<text x="254" y="7.5">6</text>
<text x="116" y="30" transform="rotate(-90 116 30)">6</text>
<text x="3.7" y="31.8">A</text>
<text x="113.2" y="33.6">7</text>
<text x="274.8" y="31.8">A</text>
<text x="117.4" y="38.3" transform="rotate(-90 117.4 38.3)">8</text>
<text x="206.8" y="41.8">2</text>
<text x="209.6" y="38.2" transform="rotate(-90 209.6 38.2)">1</text>
<text x="220.6" y="38.2" transform="rotate(-90 220.6 38.2)">6</text>
<text x="223.4" y="41.8">7</text>
<text x="109.1" y="45.1" transform="rotate(-90 109.1 45.1)">1</text>
<text x="210.9" y="46.5" transform="rotate(-90 210.9 46.5)">3</text>
<text x="219.2" y="46.5" transform="rotate(-90 219.2 46.5)">8</text>
<text x="59.6" y="53.3" transform="rotate(-90 59.6 53.3)">1</text>
<text x="85.7" y="50.6" transform="rotate(-90 85.7 50.6)">6</text>
<text x="106.3" y="48.6">2</text>
<text x="110.5" y="53.4" transform="rotate(-90 110.5 53.4)">3</text>
<text x="56.8" y="56.9">2</text>
<text x="82.9" y="54.1">7</text>
<text x="87.1" y="58.9" transform="rotate(-90 87.1 58.9)">8</text>
<text x="61" y="61.6" transform="rotate(-90 61 61.6)">3</text>
<text x="3.7" y="83.4">B</text>
<text x="274.8" y="83.4">B</text>
<text x="76.1" y="94.5" transform="rotate(-90 76.1 94.5)">3</text>
<text x="72.7" y="100.8">5</text>
<text x="80.2" y="99.5">4</text>
<text x="80.2" y="98.1">1</text>
<text x="77.5" y="105.6" transform="rotate(-90 77.5 105.6)">8</text>
<text x="77.5" y="119.3" transform="rotate(-90 77.5 119.3)">8</text>
<text x="72.7" y="122.8">5</text>
<text x="80.2" y="124.2">4</text>
<text x="80.2" y="125.6">1</text>
<text x="76.1" y="130.3" transform="rotate(-90 76.1 130.3)">3</text>
<text x="3.7" y="134.8">C</text>
<text x="274.8" y="134.8">C</text>
<text x="48.5" y="172.3">2</text>
<text x="54.1" y="170.9">3</text>
<text x="54.1" y="173.7">1</text>
<text x="19.7" y="177.8">1</text>
<text x="19.7" y="176.4">3</text>
<text x="19.7" y="175">2</text>
<text x="3.7" y="186.4">D</text>
<text x="77.5" y="187.9" transform="rotate(-90 77.5 187.9)">4</text>
<text x="83" y="187.9" transform="rotate(-90 83 187.9)">5</text>
<text x="91.2" y="187.9" transform="rotate(-90 91.2 187.9)">4</text>
<text x="96.7" y="187.9" transform="rotate(-90 96.7 187.9)">5</text>
<text x="105" y="187.9" transform="rotate(-90 105 187.9)">4</text>
<text x="110.5" y="187.9" transform="rotate(-90 110.5 187.9)">5</text>
<text x="117.4" y="187.9" transform="rotate(-90 117.4 187.9)">2</text>
<text x="127" y="187.9" transform="rotate(-90 127 187.9)">7</text>
<text x="274.8" y="186.4">D</text>
<text x="225.7" y="197">Title</text>
<text x="80.2" y="199" transform="rotate(-90 80.2 199)">9</text>
<text x="94" y="199" transform="rotate(-90 94 199)">9</text>
<text x="107.7" y="199" transform="rotate(-90 107.7 199)">9</text>
<text x="117.4" y="199" transform="rotate(-90 117.4 199)">7</text>
<text x="127" y="199" transform="rotate(-90 127 199)">2</text>
<text x="225.7" y="201.1">Size</text>
<text x="226.4" y="203.2">C</text>
<text x="232.5" y="201.1">Number</text>
<text x="260.1" y="201.1">Revision</text>
<text x="24.7" y="209.3">1</text>
<text x="70.6" y="209.3">2</text>
<text x="116.4" y="209.3">3</text>
<text x="162.3" y="209.3">4</text>
<text x="208.2" y="209.3">5</text>
<text x="225.7" y="205.2">Date:</text>
<text x="225.7" y="206.6">File:</text>
<text x="231.9" y="205.2">29-Oct-18</text>
<text x="231.9" y="206.6">D:\github\..\JCM800-2204.SchDoc</text>
<text x="253.2" y="205.2">Sheet</text>
<text x="253.2" y="206.6">Drawn By:</text>
<text x="254" y="209.3">6</text>
<text x="257.1" y="205.2">of</text>
</g>
<g font-size="1.2" fill="#262626">
<text x="72.6" y="17.1">B+4</text>
<text x="112.4" y="17.1">B+3</text>
<text x="214.3" y="17.1">B+2</text>
<text x="116.3" y="26.7">V2BP</text>
<text x="134.2" y="40.4">TrebPot</text>
<text x="209.8" y="36.3">V3AP</text>
<text x="220.9" y="36.3">V3BP</text>
<text x="247" y="41.8">B</text>
<text x="70.9" y="47.3">GainPot</text>
<text x="86" y="47.3">V1BP</text>
<text x="109.4" y="43.2">V2AP</text>
<text x="59.9" y="48.6">V1AP</text>
<text x="98.4" y="48.6">V2AG</text>
<text x="134.2" y="48.6">BassPot</text>
<text x="153.4" y="50">VolPot</text>
<text x="192" y="51.4">VolPot</text>
<text x="214" y="48.6">V3K</text>
<text x="51.6" y="56.9">V1AG</text>
<text x="73.6" y="54.1">V1BG</text>
<text x="125.9" y="56.9">MidPot</text>
<text x="204.3" y="55.5">V3AG</text>
<text x="223.6" y="55.5">V3BG</text>
<text x="247" y="55.5">C</text>
<text x="61.3" y="65.2">V1AK</text>
<text x="87.4" y="65.2">V1BK</text>
<text x="110.8" y="65.2">V2AK</text>
<text x="117.7" y="65.2">V2BK</text>
<text x="215.3" y="66.5">PresPot</text>
<text x="242.9" y="66.5">Feedback</text>
<text x="90.2" y="77.5">GND</text>
<text x="223.6" y="78.9">GND</text>
<text x="91.8" y="85.7">B+1</text>
<text x="94.9" y="85.7">B+</text>
<text x="40.6" y="100.8">B</text>
<text x="59.9" y="100.8">V4G</text>
<text x="83.3" y="99.5">V4 G2</text>
<text x="77.8" y="107.7">V4 K</text>
<text x="110.8" y="111.8">4 Ohms</text>
<text x="77.8" y="116">GND</text>
<text x="77.8" y="118.7">V5 K</text>
<text x="110.8" y="114.6">8 Ohms</text>
<text x="110.8" y="117.3">16 Ohms</text>
<text x="40.6" y="122.8">C</text>
<text x="59.9" y="122.8">V5G</text>
<text x="83.3" y="124.2">V5 G2</text>
<text x="75" y="143.4">GND</text>
<text x="40.6" y="144.8">Feedback</text>
<text x="126.5" y="148.9">B+</text>
<text x="142.7" y="148.9">B+1</text>
<text x="153.8" y="148.9">B+2</text>
<text x="166.1" y="148.9">B+3</text>
<text x="178.5" y="148.9">B+4</text>
<text x="86" y="157.1">VAC+</text>
<text x="86" y="165.4">VAC-</text>
<text x="106.7" y="170.9">GND</text>
<text x="160.4" y="170.9">GND</text>
<text x="22.7" y="195.6">GND</text>
<text x="68.2" y="195.6">GND</text>
</g>
<g font-size="1.2" fill="#0e0e0e">
<text x="60.4" y="29.4">100K</text>
<text x="60.4" y="28.1">R1</text>
<text x="86.6" y="29.4">100K</text>
<text x="86.6" y="28.1">R2</text>
<text x="109.9" y="29.4">100K*</text>
<text x="109.9" y="28.1">R3</text>
<text x="210.4" y="26.7">82K</text>
<text x="210.4" y="25.3">R4</text>
<text x="221.4" y="26.7">100K</text>
<text x="221.4" y="25.3">R5</text>
<text x="119.1" y="32">V2B</text>
<text x="119.1" y="33.4">12AX7</text>
<text x="216.6" y="35.2">C1</text>
<text x="63.8" y="41.7">22nF</text>
<text x="63.8" y="37.8">C3</text>
<text x="91.4" y="41.7">22nF</text>
<text x="91.4" y="37.8">C4</text>
<text x="128.5" y="39.2">C2</text>
<text x="212.7" y="40.3">V3A</text>
<text x="212.7" y="41.7">12AX7</text>
<text x="216.6" y="36.3">47pF</text>
<text x="226.7" y="38.9">V3B</text>
<text x="226.7" y="40.3">12AX7</text>
<text x="233.1" y="40.6">C5</text>
<text x="71.4" y="44.5">470K</text>
<text x="71.4" y="43.2">R8</text>
<text x="79" y="45.8">470pF</text>
<text x="79" y="44.4">C7</text>
<text x="97.6" y="44.5">470K</text>
<text x="97.6" y="43.2">R9</text>
<text x="105.2" y="44.4">470pF*</text>
<text x="105.2" y="43">C6</text>
<text x="112.2" y="47.2">V2A</text>
<text x="123.7" y="45.9">33K</text>
<text x="123.7" y="44.5">R7</text>
<text x="128.5" y="43">470pF</text>
<text x="128.5" y="47.4">C8</text>
<text x="137.1" y="44.4">220K</text>
<text x="137.2" y="43">R6</text>
<text x="233.1" y="44.4">22nF</text>
<text x="79" y="52.7">1nF*</text>
<text x="79" y="51.3">C10</text>
<text x="88.9" y="52.7">V1B</text>
<text x="112.2" y="48.5">12AX7</text>
<text x="128.5" y="51.3">22nF</text>
<text x="137.2" y="51.3">R10</text>
<text x="137.2" y="52.7">Log</text>
<text x="145.5" y="51.3">1M</text>
<text x="145.5" y="48.5">R11</text>
<text x="145.5" y="49.9">Log</text>
<text x="200.1" y="50.2">C9</text>
<text x="215.9" y="52.8">470R</text>
<text x="215.9" y="51.4">R12</text>
<text x="33.6" y="56.5">J1</text>
<text x="46.1" y="58.8">68K*</text>
<text x="46.1" y="56.3">R15</text>
<text x="62.7" y="55.4">V1A</text>
<text x="62.7" y="56.8">12AX7</text>
<text x="71.4" y="58">1M*</text>
<text x="71.5" y="56.8">R16</text>
<text x="71.5" y="59.2">Log</text>
<text x="88.9" y="54">12AX7</text>
<text x="128.5" y="58.4">C11</text>
<text x="134.6" y="59.5">R17</text>
<text x="137.2" y="54">1M</text>
<text x="200.1" y="54">22nF</text>
<text x="208.5" y="57.4">1M</text>
<text x="208.5" y="55">R13</text>
<text x="219.5" y="57.4">1M</text>
<text x="219.5" y="55">R14</text>
<text x="231.1" y="58.1">C1222nF</text>
<text x="45.3" y="65.2">1M*</text>
<text x="45.3" y="63.8">R19</text>
<text x="128.5" y="62.3">22nF</text>
<text x="134.6" y="60.9">22K</text>
<text x="215.9" y="62.4">10K</text>
<text x="215.9" y="61">R18</text>
<text x="227.6" y="63.6">100nF</text>
<text x="227.6" y="62.3">C13</text>
<text x="231.9" y="66">R20</text>
<text x="57" y="69.1">680nF</text>
<text x="57" y="67.7">C15</text>
<text x="61.8" y="69.3">2K7</text>
<text x="61.8" y="67.9">R21</text>
<text x="87.9" y="69.3">10K</text>
<text x="87.9" y="67.9">R22</text>
<text x="97.6" y="69.3">470K</text>
<text x="97.6" y="67.9">R23</text>
<text x="111.3" y="69.3">820R</text>
<text x="111.3" y="67.9">R24</text>
<text x="118.2" y="69.3">100K</text>
<text x="118.2" y="67.9">R25</text>
<text x="205.6" y="71.9">C14</text>
<text x="209.7" y="69.7">22K*</text>
<text x="209.7" y="68.3">R26</text>
<text x="215.9" y="70.7">R27</text>
<text x="231.9" y="68.5">100K</text>
<text x="205.6" y="73.2">100nF*</text>
<text x="216" y="72">4K7*</text>
<text x="83.5" y="95.2">V4A</text>
<text x="66.8" y="100.3">R29</text>
<text x="83.5" y="96.6">EL34</text>
<text x="87.4" y="101.4">1K</text>
<text x="87.4" y="98.9">R28</text>
<text x="46.7" y="106.3">220K</text>
<text x="46.7" y="105">R30</text>
<text x="66.8" y="102.8">5K6*</text>
<text x="73.6" y="107.9">R31</text>
<text x="87.4" y="102.6">5W</text>
<text x="125.9" y="104.6">J2</text>
<text x="73.6" y="110.3">1R*</text>
<text x="113.5" y="111.4">*</text>
<text x="125.9" y="109.5">Phonejack2</text>
<text x="46.7" y="118.7">R33</text>
<text x="73.6" y="117.9">1R*</text>
<text x="73.6" y="115.4">R32</text>
<text x="83.5" y="119.9">V5A</text>
<text x="125.9" y="115.5">J3</text>
<text x="46.7" y="120.1">220K</text>
<text x="66.8" y="121.7">R34</text>
<text x="66.9" y="125">5K6*</text>
<text x="83.5" y="121.3">EL34</text>
<text x="87.4" y="123.7">R35</text>
<text x="99.7" y="123">T1</text>
<text x="125.9" y="120.5">Phonejack2</text>
<text x="48.9" y="130.5">R36</text>
<text x="57.1" y="130.5">R37</text>
<text x="87.4" y="126.1">1K</text>
<text x="87.4" y="127.3">5W</text>
<text x="44.4" y="135.3">22K</text>
<text x="44.4" y="134.1">R39</text>
<text x="48.9" y="133">56K</text>
<text x="55.6" y="136.4">10uF</text>
<text x="55.6" y="135">C16</text>
<text x="57.1" y="133">15K</text>
<text x="63.8" y="136.4">10uF</text>
<text x="63.8" y="135">C17 D1</text>
<text x="72.8" y="135.2">220K</text>
<text x="72.8" y="133.8">R38</text>
<text x="132.7" y="154.9">L1*</text>
<text x="80.5" y="158.5">S1</text>
<text x="88.8" y="161.3">D2</text>
<text x="95.6" y="161.3">D3</text>
<text x="105.7" y="161.4">C22</text>
<text x="113.4" y="161.1">C18</text>
<text x="117.5" y="156.2">F1</text>
<text x="117.5" y="159.5">500mA HT*</text>
<text x="145.6" y="161.4">C23</text>
<text x="147.9" y="156.6">R40</text>
<text x="148.2" y="159.2">2W</text>
<text x="150.4" y="156.6">10K</text>
<text x="156" y="161.1">C19</text>
<text x="160.3" y="156.6">R41</text>
<text x="160.6" y="159.2">2W</text>
<text x="162.8" y="156.6">10K</text>
<text x="168.4" y="161.1">C20</text>
<text x="172.7" y="156.6">R42</text>
<text x="173" y="159.2">2W</text>
<text x="175.2" y="156.6">10K</text>
<text x="180.8" y="161.1">C21</text>
<text x="25.5" y="166.8">S2</text>
<text x="37.7" y="167.2">F2</text>
<text x="80.5" y="164.4">SW-DPST</text>
<text x="105.7" y="162.8">50uF*</text>
<text x="105.7" y="164.2">500V</text>
<text x="113.4" y="162.5">50uF*</text>
<text x="113.4" y="163.9">500V</text>
<text x="145.6" y="162.8">50uF*</text>
<text x="145.6" y="164.2">500V</text>
<text x="156" y="162.5">50uF*</text>
<text x="156" y="163.9">500V</text>
<text x="168.4" y="162.5">50uF*</text>
<text x="168.4" y="163.9">450V</text>
<text x="180.8" y="162.5">50uF*</text>
<text x="180.8" y="163.9">450V</text>
<text x="15" y="173.9">J4</text>
<text x="25.5" y="169.9">SW-SPST</text>
<text x="37.7" y="170.5">Fuse 2</text>
<text x="50.2" y="170.5">S3</text>
<text x="88.8" y="169.5">D4</text>
<text x="95.6" y="169.5">D5</text>
<text x="50.2" y="175.4">SW-SPDT</text>
<text x="62.5" y="186.4">T2</text>
<text x="86.1" y="190">V1C</text>
<text x="86.1" y="191.3">12AX7</text>
<text x="99.9" y="190">V2C</text>
<text x="99.9" y="191.3">12AX7</text>
<text x="113.7" y="190">V3C</text>
<text x="113.7" y="191.3">12AX7</text>
<text x="120.6" y="190">V4B</text>
<text x="120.6" y="191.3">EL34</text>
<text x="130.2" y="190">V5B</text>
<text x="130.2" y="191.3">EL34</text>
<text x="136.8" y="190.9">DS1</text>
<text x="136.8" y="194.8">Lamp</text>
</g>
</svg>
